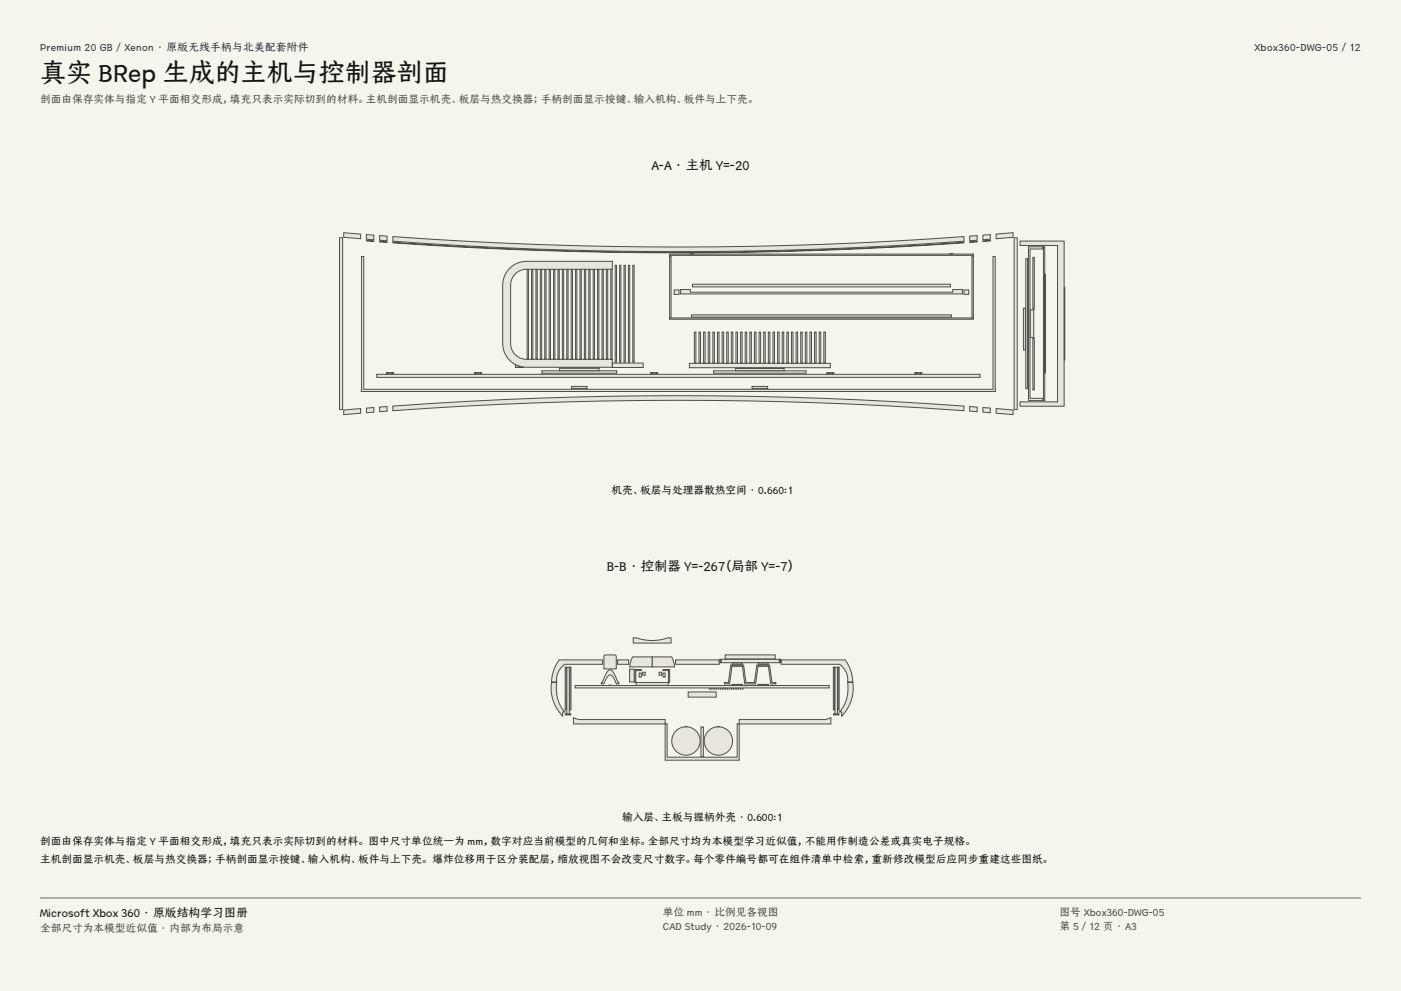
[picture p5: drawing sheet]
<svg xmlns="http://www.w3.org/2000/svg" width="420mm" height="297mm" viewBox="0 0 420 297" stroke-linecap="round" stroke-linejoin="round" font-family="sans-serif">
<g fill="#f5f4ed">
<path d="M0 0h420v297h-420z"/>
<path d="M12 12h396v275h-396z"/>
</g>
<g fill="#e8e6dc" stroke="#504e49" stroke-width=".3">
<path d="M117.8 70.9a1175.2 1175.2 0 0 0 171.2 0v1.4a1175.2 1175.2 0 0 1-171.2 0z" fill-rule="evenodd"/>
<path d="M103 69.7l5.1 .5v1.3l-5.1-.4z" fill-rule="evenodd"/>
<path d="M298.6 70.2l5.1-.5v1.4l-5.1 .4z" fill-rule="evenodd"/>
<path d="M294.7 70.5l2.2-.2v1.4l-2.2 .2z" fill-rule="evenodd"/>
<path d="M109.9 70.3l2.2 .2v1.4l-2.2-.2z" fill-rule="evenodd"/>
<path d="M290.7 70.8l2.2-.2v1.4l-2.2 .2z" fill-rule="evenodd"/>
<path d="M113.8 70.6l2.2 .2v1.4l-2.2-.2z" fill-rule="evenodd"/>
<path d="M117.8 121.7a1175.2 1175.2 0 0 1 171.2 0v1.4a1175.2 1175.2 0 0 0-171.2 0z" fill-rule="evenodd"/>
<path d="M103 122.9l5.1-.4v1.3l-5.1 .5z" fill-rule="evenodd"/>
<path d="M298.6 122.5l5.1 .4v1.4l-5.1-.5z" fill-rule="evenodd"/>
<path d="M294.7 122.1l2.2 .2v1.4l-2.2-.2z" fill-rule="evenodd"/>
<path d="M109.9 122.3l2.2-.2v1.4l-2.2 .2z" fill-rule="evenodd"/>
<path d="M290.7 121.8l2.2 .2v1.4l-2.2-.2z" fill-rule="evenodd"/>
<path d="M113.8 122l2.2-.2v1.4l-2.2 .2z" fill-rule="evenodd"/>
<path d="M304 71.3h1v51.4h-1z" fill-rule="evenodd"/>
<path d="M101.8 71.3h.9v51.4h-.9z" fill-rule="evenodd"/>
<path d="M108.4 76.9h.7v39.8h188.6v-39.8h.7v40.4h-190.1z" fill-rule="evenodd"/>
<path d="M112.9 112.2h180.9v.9h-180.9z" fill-rule="evenodd"/>
<path d="M162.4 111.1h22.5v.8h-22.5z" fill-rule="evenodd"/>
<path d="M167.7 110.3h11.9v.8h-11.9z" fill-rule="evenodd"/>
<path d="M213.9 111.1h27.8v.8h-27.8z" fill-rule="evenodd"/>
<path d="M220.5 110.4h14.6v.7h-14.6z" fill-rule="evenodd"/>
<path d="M274.6 111.7h1.4v.3h-1.4z" fill-rule="evenodd"/>
<path d="M276.1 111.7h.3v.3h-.3z" fill-rule="evenodd"/>
<path d="M274.3 111.7h.3v.3h-.3z" fill-rule="evenodd"/>
<path d="M248.2 111.7h1.4v.3h-1.4z" fill-rule="evenodd"/>
<path d="M249.7 111.7h.3v.3h-.3z" fill-rule="evenodd"/>
<path d="M247.9 111.7h.3v.3h-.3z" fill-rule="evenodd"/>
<path d="M195.4 111.7h1.4v.3h-1.4z" fill-rule="evenodd"/>
<path d="M196.9 111.7h.3v.3h-.3z" fill-rule="evenodd"/>
<path d="M195.1 111.7h.3v.3h-.3z" fill-rule="evenodd"/>
<path d="M142.6 111.7h1.4v.3h-1.4z" fill-rule="evenodd"/>
<path d="M144.1 111.7h.3v.3h-.3z" fill-rule="evenodd"/>
<path d="M142.3 111.7h.3v.3h-.3z" fill-rule="evenodd"/>
<path d="M116.2 111.7h1.4v.3h-1.4z" fill-rule="evenodd"/>
<path d="M117.7 111.7h.3v.3h-.3z" fill-rule="evenodd"/>
<path d="M115.9 111.7h.3v.3h-.3z" fill-rule="evenodd"/>
<path d="M167.7 110.2l11.9 .1z" fill-rule="evenodd"/>
<path d="M220.5 110.2l14.6 .1z" fill-rule="evenodd"/>
<path d="M152.7 80.5l1.9-1.4 2.4-.7 26.6-.1v2.4h-25.8a4.8 4.8 0 0 0-4.7 4.7v17.5a4.8 4.8 0 0 0 4.7 4.8h25.8v2.4h-25.8a7.1 7.1 0 0 1-7.1-7.2v-17.9l.6-2.4z" fill-rule="evenodd"/>
<path d="M183.6 108.8h9.2v1.3h-9.2z" fill-rule="evenodd"/>
<path d="M154.5 109.4l2.6 .7h-2.6z" fill-rule="evenodd"/>
<path d="M189.7 79.5h.4v29.1h-.4z" fill-rule="evenodd"/>
<path d="M188.4 79.5h.4v29.1h-.4z" fill-rule="evenodd"/>
<path d="M187.1 79.5h.4v29.1h-.4z" fill-rule="evenodd"/>
<path d="M185.7 79.5h.4v29.1h-.4z" fill-rule="evenodd"/>
<path d="M184.4 79.5h.4v29.1h-.4z" fill-rule="evenodd"/>
<path d="M183.1 80.8h.4v26.8h-.4z" fill-rule="evenodd"/>
<path d="M181.8 80.8h.4v26.8h-.4z" fill-rule="evenodd"/>
<path d="M180.5 80.8h.4v26.8h-.4z" fill-rule="evenodd"/>
<path d="M179.1 80.8h.4v26.8h-.4z" fill-rule="evenodd"/>
<path d="M177.8 80.8h.4v26.8h-.4z" fill-rule="evenodd"/>
<path d="M176.5 80.8h.4v26.8h-.4z" fill-rule="evenodd"/>
<path d="M175.2 80.8h.4v26.8h-.4z" fill-rule="evenodd"/>
<path d="M173.9 80.8h.4v26.8h-.4z" fill-rule="evenodd"/>
<path d="M172.5 80.8h.4v26.8h-.4z" fill-rule="evenodd"/>
<path d="M171.2 80.8h.4v26.8h-.4z" fill-rule="evenodd"/>
<path d="M169.9 80.8h.4v26.8h-.4z" fill-rule="evenodd"/>
<path d="M168.6 80.8h.4v26.8h-.4z" fill-rule="evenodd"/>
<path d="M167.3 80.8h.4v26.8h-.4z" fill-rule="evenodd"/>
<path d="M165.9 80.8h.4v26.8h-.4z" fill-rule="evenodd"/>
<path d="M164.6 80.8h.4v26.8h-.4z" fill-rule="evenodd"/>
<path d="M163.3 80.8h.4v26.8h-.4z" fill-rule="evenodd"/>
<path d="M162 80.8h.4v26.8h-.4z" fill-rule="evenodd"/>
<path d="M160.7 80.8h.4v26.8h-.4z" fill-rule="evenodd"/>
<path d="M159.3 80.8h.4v26.8h-.4z" fill-rule="evenodd"/>
<path d="M158 80.8h.4v26.8h-.4z" fill-rule="evenodd"/>
<path d="M206.7 108.9h42.2v1.3h-42.2z" fill-rule="evenodd"/>
<path d="M247 99.5h.4v9.3h-.4z" fill-rule="evenodd"/>
<path d="M245.6 99.5h.4v9.3h-.4z" fill-rule="evenodd"/>
<path d="M244.2 99.5h.5v9.3h-.5z" fill-rule="evenodd"/>
<path d="M242.8 99.5h.5v9.3h-.5z" fill-rule="evenodd"/>
<path d="M241.4 99.5h.5v9.3h-.5z" fill-rule="evenodd"/>
<path d="M240 99.5h.5v9.3h-.5z" fill-rule="evenodd"/>
<path d="M238.7 99.5h.4v9.3h-.4z" fill-rule="evenodd"/>
<path d="M237.3 99.5h.4v9.3h-.4z" fill-rule="evenodd"/>
<path d="M235.9 99.5h.4v9.3h-.4z" fill-rule="evenodd"/>
<path d="M234.5 99.5h.5v9.3h-.5z" fill-rule="evenodd"/>
<path d="M233.1 99.5h.5v9.3h-.5z" fill-rule="evenodd"/>
<path d="M231.7 99.5h.5v9.3h-.5z" fill-rule="evenodd"/>
<path d="M230.3 99.5h.5v9.3h-.5z" fill-rule="evenodd"/>
<path d="M228.9 99.5h.5v9.3h-.5z" fill-rule="evenodd"/>
<path d="M227.6 99.5h.4v9.3h-.4z" fill-rule="evenodd"/>
<path d="M226.2 99.5h.4v9.3h-.4z" fill-rule="evenodd"/>
<path d="M224.8 99.5h.5v9.3h-.5z" fill-rule="evenodd"/>
<path d="M223.4 99.5h.5v9.3h-.5z" fill-rule="evenodd"/>
<path d="M222 99.5h.5v9.3h-.5z" fill-rule="evenodd"/>
<path d="M220.6 99.5h.5v9.3h-.5z" fill-rule="evenodd"/>
<path d="M219.2 99.5h.5v9.3h-.5z" fill-rule="evenodd"/>
<path d="M217.9 99.5h.4v9.3h-.4z" fill-rule="evenodd"/>
<path d="M216.5 99.5h.4v9.3h-.4z" fill-rule="evenodd"/>
<path d="M215.1 99.5h.4v9.3h-.4z" fill-rule="evenodd"/>
<path d="M213.7 99.5h.5v9.3h-.5z" fill-rule="evenodd"/>
<path d="M212.3 99.5h.5v9.3h-.5z" fill-rule="evenodd"/>
<path d="M210.9 99.5h.5v9.3h-.5z" fill-rule="evenodd"/>
<path d="M209.5 99.5h.5v9.3h-.5z" fill-rule="evenodd"/>
<path d="M208.2 99.5h.4v9.3h-.4z" fill-rule="evenodd"/>
<path d="M171.3 115.8h4.7v.6h-4.7z" fill-rule="evenodd"/>
<path d="M225.5 115.8h4.6v.6h-4.6z" fill-rule="evenodd"/>
<path d="M200.7 95.3h91.1v.4h-91.1z" fill-rule="evenodd"/>
<path d="M291.4 76.9h.4v18.3h-.4z" fill-rule="evenodd"/>
<path d="M200.7 76.9h.5v18.3h-.5z" fill-rule="evenodd"/>
<path d="M200.7 76.1h91.1v.4h-91.1z" fill-rule="evenodd"/>
<path d="M284.7 76l.9 .1z" fill-rule="evenodd"/>
<path d="M206.9 76l.9 .1z" fill-rule="evenodd"/>
<path d="M204 86.8h2.9v.8h78.7v-.8h2.9v1.3h-84.5z" fill-rule="evenodd"/>
<path d="M289 86.9h1.4v1.3h-1.4z" fill-rule="evenodd"/>
<path d="M202.1 86.9h1.5v1.3h-1.5z" fill-rule="evenodd"/>
<path d="M207.6 85.2h77.3v.8h-77.3z" fill-rule="evenodd"/>
<path d="M207.3 94.4h77.9v.6h-77.9z" fill-rule="evenodd"/>
<path d="M305.8 72.2h13.2v49.6h-13.2v-1.4h11.2v-46.8h-11.2z" fill-rule="evenodd"/>
<path d="M319.1 86.1l.1 21.8z" fill-rule="evenodd"/>
<path d="M308.3 73.9h4.3v.7h-3.8v44.8h3.8v.7h-4.3z" fill-rule="evenodd"/>
<path d="M312.8 73.9h.4v46.2h-.4z" fill-rule="evenodd"/>
<path d="M313.3 82.1v29.8z" fill-rule="evenodd"/>
<path d="M307.5 77.5h.6v39h-.6z" fill-rule="evenodd"/>
<path d="M306.8 92.4h.6v12.5h-.6z" fill-rule="evenodd"/>
<path d="M309.6 77.1h.5v15.5h-.5z" fill-rule="evenodd"/>
<path d="M309.6 101.4h.5v15.5h-.5z" fill-rule="evenodd"/>
<path d="M308.8 92.9h1.1v8.2h-1.1z" fill-rule="evenodd"/>
<path d="M117.8 72.6a1223.9 1223.9 0 0 0 171.2 0v.2a1223.9 1223.9 0 0 1-171.2 0z" fill-rule="evenodd"/>
<path d="M109.9 72l2.2 .2v.2l-2.2-.2z" fill-rule="evenodd"/>
<path d="M294.7 72.2l2.2-.2v.2l-2.2 .2z" fill-rule="evenodd"/>
<path d="M290.7 72.5l2.2-.2v.2l-2.2 .2z" fill-rule="evenodd"/>
<path d="M113.8 72.3l2.2 .2v.2l-2.2-.2z" fill-rule="evenodd"/>
<path d="M171.9 215.1l1.7 .6h25.8v1.3h-27.5z" fill-rule="evenodd"/>
<path d="M221.6 215.7h25.8l1.7-.6v1.9h-27.5z" fill-rule="evenodd"/>
<path d="M165.3 204.6h1.6a10.5 10.5 0 0 0 2.5 8.8h-.7v1.2a11.9 11.9 0 0 1-3.4-10z" fill-rule="evenodd"/>
<path d="M254.1 204.6h1.6a11.9 11.9 0 0 1-3.4 10v-1.2h-.7a10.5 10.5 0 0 0 2.5-8.8z" fill-rule="evenodd"/>
<path d="M234.2 197.8h19.2a11.7 11.7 0 0 1 2.3 6.6h-1.6a5.8 5.8 0 0 0-2.4-5.3h-17.5z" fill-rule="evenodd"/>
<path d="M167.6 197.8h13.1v1.3h-11.4a5.7 5.7 0 0 0-2.4 5.3h-1.6a11.8 11.8 0 0 1 2.3-6.6z" fill-rule="evenodd"/>
<path d="M202.5 197.8h13.1v1.3h-13.1z" fill-rule="evenodd"/>
<path d="M185.1 197.8h3.4v1.3h-3.4z" fill-rule="evenodd"/>
<path d="M195.5 196.9h5.9l.6 1.5 .2 1.5h-6.7z" fill-rule="evenodd"/>
<path d="M189.6 196.9h5.9v3h-6.7l.2-1.6z" fill-rule="evenodd"/>
<path d="M189.8 191.2h1a14.3 14.3 0 0 0 9.4 0h1v1.5h-11.4z" fill-rule="evenodd"/>
<path d="M216.2 197.6h17.4v1h-17.4z" fill-rule="evenodd"/>
<path d="M215.8 197.6h.3v1h-.3z" fill-rule="evenodd"/>
<path d="M233.7 197.6h.3v1h-.3z" fill-rule="evenodd"/>
<path d="M217.4 196.3h15v1.2h-15z" fill-rule="evenodd"/>
<path d="M181.2 196.4l.5-.1 2.9 .1 .1 4.1h-3.6z" fill-rule="evenodd"/>
<path d="M172.4 205.5h76.2v.7h-76.2z" fill-rule="evenodd"/>
<path d="M222.6 206.4l.1 .1z" fill-rule="evenodd"/>
<path d="M221.9 206.4l.2 .1z" fill-rule="evenodd"/>
<path d="M221.2 206.4l.2 .1z" fill-rule="evenodd"/>
<path d="M220.6 206.4l.2 .1z" fill-rule="evenodd"/>
<path d="M219.9 206.4l.2 .1z" fill-rule="evenodd"/>
<path d="M219.3 206.4l.1 .1z" fill-rule="evenodd"/>
<path d="M218.6 206.4l.2 .1z" fill-rule="evenodd"/>
<path d="M217.9 206.4l.2 .1z" fill-rule="evenodd"/>
<path d="M217.3 206.4l.2 .1z" fill-rule="evenodd"/>
<path d="M216.6 206.4l.2 .1z" fill-rule="evenodd"/>
<path d="M216 206.4l.1 .1z" fill-rule="evenodd"/>
<path d="M215.3 206.4l.2 .1z" fill-rule="evenodd"/>
<path d="M214.6 206.4l.2 .1z" fill-rule="evenodd"/>
<path d="M214 206.4l.2 .1z" fill-rule="evenodd"/>
<path d="M213.3 206.4l.2 .1z" fill-rule="evenodd"/>
<path d="M212.7 206.4l.1 .1z" fill-rule="evenodd"/>
<path d="M206.3 207.4h8.4v1.5h-8.4z" fill-rule="evenodd"/>
<path d="M182.4 205.4h1z" fill-rule="evenodd"/>
<path d="M182.4 200.9l.7-.1 .6 .5 1.6 3.3h.2v.4h-.7l-1-2.1-.6-.5-.4-.1-.8 .7-1 2h-.7v-.4h.2l1-2.3z" fill-rule="evenodd"/>
<path d="M219.4 205.1h3.2v.2h-3.2z" fill-rule="evenodd"/>
<path d="M219.5 198.7h3v.5h-3z" fill-rule="evenodd"/>
<path d="M227.2 205.1h3.2v.2h-3.2z" fill-rule="evenodd"/>
<path d="M227.3 198.7h3v.5h-3z" fill-rule="evenodd"/>
<path d="M219.1 199.3h3.8l.7 5.3h2.6l.7-5.3h3.8l.7 5.3h1.2v.4h-1.5l-.7-5.3h-3.2l-.7 5.3h-3.2l-.7-5.3h-3.2l-.7 5.3h-1.5v-.4h1.2z" fill-rule="evenodd"/>
<path d="M190.7 204.6h9.6v.8h-9.6z" fill-rule="evenodd"/>
<path d="M198.8 200.7h2v3.8h-.4v-3.5h-1.6z" fill-rule="evenodd"/>
<path d="M190.3 200.7h1.9v.3h-1.6v3.5h-.3z" fill-rule="evenodd"/>
<path d="M198.7 201.7h.7v1.2h-.7z" fill-rule="evenodd"/>
<path d="M191.6 201.7h.7v1.2h-.7z" fill-rule="evenodd"/>
<path d="M197.6 201.5h.8v.9h-.8z" fill-rule="evenodd"/>
<path d="M192.7 201.5h.7v.9h-.7z" fill-rule="evenodd"/>
<path d="M188.8 200.6h1.3v3.8h-1.3z" fill-rule="evenodd"/>
<path d="M199.4 216.9h.6v10h21v-10h.6v10.9h-22.2z" fill-rule="evenodd"/>
<path d="M210.1 217.9h.8v8.9h-.8z" fill-rule="evenodd"/>
<path d="M215.3 217.8h.4z" fill-rule="evenodd"/>
<path d="M205.5 217.8h.4z" fill-rule="evenodd"/>
<path d="M249.8 199.9h.4v12.9h-.4z" fill-rule="evenodd"/>
<path d="M251.2 199.9h.4v12.9h-.4z" fill-rule="evenodd"/>
<path d="M250.3 200h.8v13.9h.4v.4h-.4v-.2l-1.2 .2v-.4h.4z" fill-rule="evenodd"/>
<path d="M169.4 199.9h.4v12.9h-.4z" fill-rule="evenodd"/>
<path d="M170.8 199.9h.4v12.9h-.4z" fill-rule="evenodd"/>
<path d="M169.9 200h.8v13.9h.4v.4h-.4v-.2l-1.2 .2v-.4h.4z" fill-rule="evenodd"/>
<circle cx="215.4" cy="222.1" r="4.3"/>
<circle cx="205.6" cy="222.1" r="4.3"/>
</g>
<path d="M12 269.3h396zM12 269h396v.3h-396z" fill-rule="evenodd" fill="#504e49"/>
<text font-size="7.8" fill="#141413" x="12" y="24.7">真实 BRep 生成的主机与控制器剖面</text>
<g font-size="4" fill="#141413">
<text x="195.3" y="51">A-A · 主机 Y=-20</text>
<text x="181.9" y="171">B-B · 控制器 Y=-267（局部 Y=-7）</text>
</g>
<text font-size="3.5" fill="#141413" x="12" y="274.9">Microsoft Xbox 360 · 原版结构学习图册</text>
<g font-size="3.2" fill="#1b365d">
<text x="12" y="15.3">Premium 20 GB / Xenon · 原版无线手柄与北美配套附件</text>
<text x="376.1" y="15.3">Xbox360-DWG-05 / 12</text>
</g>
<g font-size="3.2" fill="#504e49">
<text x="12" y="30.9">剖面由保存实体与指定 Y 平面相交形成，填充只表示实际切到的材料。主机剖面显示机壳、板层与热交换器；手柄剖面显示按键、输入机构、板件与上下壳。</text>
<text x="198.7" y="274.5">单位 mm · 比例见各视图</text>
<text x="317.6" y="274.5">图号 Xbox360-DWG-05</text>
<text x="12" y="279.3">全部尺寸为本模型近似值 · 内部为布局示意</text>
<text x="198.7" y="278.8">CAD Study · 2026-10-09</text>
<text x="317.6" y="278.8">第 5 / 12 页 · A3</text>
</g>
<g font-size="3.2" fill="#141413">
<text x="183.3" y="148">机壳、板层与处理器散热空间 · 0.660:1</text>
<text x="186.5" y="246">输入层、主板与握柄外壳 · 0.600:1</text>
<text x="12" y="253.3">剖面由保存实体与指定 Y 平面相交形成，填充只表示实际切到的材料。 图中尺寸单位统一为 mm，数字对应当前模型的几何和坐标。全部尺寸均为本模型学习近似值，不能用作制造公差或真实电子规格。</text>
<text x="12" y="258.6">主机剖面显示机壳、板层与热交换器；手柄剖面显示按键、输入机构、板件与上下壳。 爆炸位移用于区分装配层，缩放视图不会改变尺寸数字。每个零件编号都可在组件清单中检索，重新修改模型后应同步重建这些图纸。</text>
</g>
</svg>
